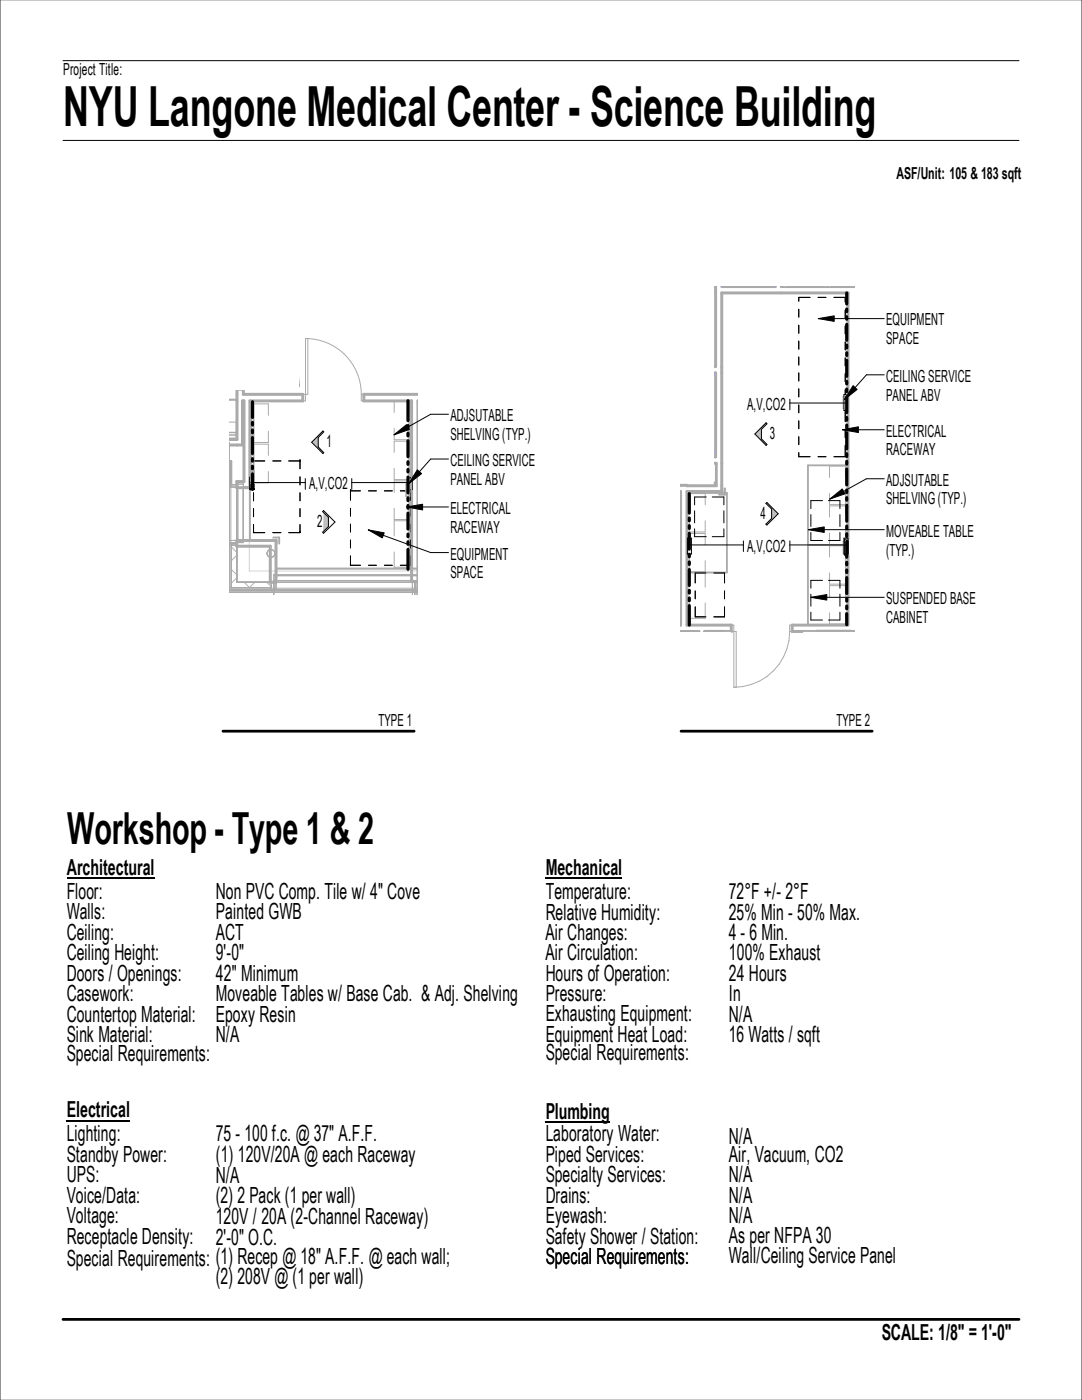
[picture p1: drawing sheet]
<svg xmlns="http://www.w3.org/2000/svg" width="216mm" height="279mm" viewBox="0 0 216 279" stroke-linecap="round" stroke-linejoin="round" font-family="sans-serif">
<path d="M12.6 263.3h190.7" fill="none" stroke="#000" stroke-width=".55"/>
<g fill="none" stroke="#000" stroke-width=".2">
<path d="M12.6 12.1h190.7M12.6 28h190.7M49.9 95.3h.1M49.9 97.7h.1M49.9 97.7h.8M49.9 95.3h.8M49.9 95.3v2.4M50.6 92h.1M50.6 92v1.6M50.6 95.2v1.6M50.6 98.3v1.6M50.6 92h2.2"/>
<path d="M50.7 97.7h.1M50.7 95.3h.1M50.7 95.3v2.4M54.4 92h1.6M57.6 92h2.3M59.9 92h.1M59.9 92v1.6M59.9 95.2v1.6M59.9 98.3v1.6M69.9 98h.1M69.9 98v1.8M69.9 98h2"/>
<path d="M73.5 98h1.6M76.7 98h1.6M79.9 98h2M81.4 95.3h.1M81.4 97.7h.1M81.4 95.3v2.4M81.4 97.7h.8M81.4 95.3h.8M81.9 98h.1M81.9 98v1.8M82.2 97.7h.1M82.2 95.3h.1"/>
<path d="M82.2 95.3v2.4M50.6 106.3h.1M50.6 101.5v1.6M50.6 104.7v1.6M50.6 106.3h2.2M54.4 106.3h1.6M57.6 106.3h2.3M59.9 106.3h.1M59.9 101.5v1.6M59.9 104.7v1.6M69.9 112.8h.1M69.9 101.4v1.6"/>
<path d="M69.9 104.6v1.6M69.9 107.8v1.5M69.9 111v1.8M69.9 112.8h2M73.5 112.8h1.6M76.7 112.8h1.6M79.9 112.8h2M81.9 112.8h.1M81.9 101.4v1.6M81.9 104.6v1.6M81.9 107.8v1.5M81.9 111v1.8"/>
</g>
<path d="M45.7 79.8h1.6M47.3 79.8h.1M47.3 79.8v7.9M45.7 86.3h1.5v.5h-1.5M45.7 87.7h1.6M47.3 87.7h.1M50.2 80.1h.4v17.2h-.4zM81.6 80.1h.5v33.3h-.5z" fill="none" stroke="#aaa" stroke-width=".3"/>
<g fill="none" stroke="#aaa" stroke-width=".2">
<path d="M48.6 78.7h.1M59.6 75.8l.1 1.3M59.6 76.7v.5M60.4 78.7h.1M61 67.6a11.1 11.1 0 0 1 11.1 11.1M61 67.6h.4v11.1h-1M61 67.6v12.4h-.6M72.1 78.7h.5M72.1 78.7v1.3h.5M72.6 78.7h.1M45.7 96.7h1.5M45.7 97.2h1.5"/>
<path d="M45.7 88.4h.1M45.7 84.2h1.5v3.2h-1.5M45.8 88.4h.1M45.8 88.4v29.3M46.1 92.1h.1M46.1 96.7h.1M46.1 96.7v20.7M47.2 97.2h.1M47.2 96.7h.1M47.2 97.3h.1M47.2 96.1h.1M47.2 96.7v19.5"/>
<path d="M47.3 87.7h.1M47.5 96.6h.1M47.5 96.6v11.7M47.5 96.6h1.1M48.4 88.8h.1M48.4 80h.1M48.6 96.6h.1M48.6 97.2h.1M48.6 97.3h.1M48.6 97.2h1.3M48.6 96.6v11.7M48.6 97.3h1.3"/>
<path d="M48.7 96.1h.1M48.7 80h.1M49.9 97.2h.1M49.9 80h.1M49.9 97.3h.1M49.9 97.2v10.7M50 96.4h.1M50 94.1h.1M50 95.3h.8M50 96.4h.8M50 94.1h.8M50 94.1v2.3"/>
<path d="M50.4 86.1v2.2h3.2v-2.2M50.4 82.9v-2.3h3.2v2.3M50.4 90.9v-2.3h3.2v2.3M50.4 94.1v2.3h3.2v-2.3M50.6 95.1l.2 .2M50.8 96.4h.1M50.8 94.1h.1M50.8 95.3l-.2 .1M50.8 94.1v2.3M60.4 80h.1M72.6 80h.1M78.7 85.5v2.3h3.1v-2.3"/>
<path d="M78.7 82.3v-2.2h3.1v2.2M78.7 90.3v-2.2h3.1v2.2M78.7 93.5v2.2h3.1v-2.2M78.7 98.3v-2.3h3.1v2.3M81 96.6h.1M81 99.1h.1M81 96.6h.7M81 97.9l.2 .1M81 97.9h.7M81 96.6v2.5M81 99.1h.7M81.2 97.7l-.2 .2"/>
<path d="M81.7 96.6h.1M81.7 99.1h.1M81.7 96.6v2.5M82.1 80h.1M83.4 80h.1M45.7 118.2h37.7M45.7 117.9h37.7M45.7 108.3h1.5M45.7 107.9h1.5M45.7 108.8h1.5M45.8 117.7h.1M45.8 117.7h37.6"/>
<path d="M46.1 117.4h.1M46.1 117.4h37.3M46.2 117.3h.1M46.2 108.8h.1M46.2 108.8v8.5M46.2 117.3h7.9M47.2 108.3h.1M47.2 107.9h.1M47.2 116.2h.1M47.2 108.8h.1M47.2 109h.1M47.2 116.2h36.2"/>
<path d="M47.5 108.3h.1M47.5 108.3h1.1M48.6 108.3h.1M48.6 107.7h.1M48.6 107.9h.1M48.6 107.9h1.3M48.6 107.7h1.3M49.9 107.7h.1M49.9 107.9h.1M53.9 116.2h.1M53.9 109h.1M54.1 117.3h.1"/>
<path d="M54.1 116.2h.1M54.1 117.9h.1M54.1 116.2v1.7M54.4 107.9h.1M54.4 107.8h.1M54.6 117.9h.1M54.6 118.2h.1M54.6 116.2h.1M54.6 116.2v2.6M54.7 115.9h.1M54.7 114.8h.1M54.7 115.9h28.7"/>
<path d="M54.7 114.8h28.7M54.7 114.8v1.1M55.1 116.2h.1M55.1 117.9h.1M55.1 113.4h.1M55.1 114.8h.1M55.1 107.9h.1M55.1 108.5h.1M55.1 113.5h.1M55.1 114.9h.1M55.1 113.4v1.5M55.1 116.2v1.7"/>
<path d="M55.1 113.4h28.3M55.1 114.9h28.3M55.1 113.5h28.3M55.2 107.8h.1M55.2 108.5h.1M78.7 101.4v2.3h3.1v-2.3M78.7 107v-3.1h3.1v3.1M78.7 110.2v3h3.1v-3M82.1 116h.1M82.3 118.2h.1M82.3 116.2h.1M82.3 117.9h.1"/>
<path d="M82.3 116.2v1.7M82.3 118.2v.6M82.8 117.9h.1M82.8 118.2h.1M82.8 116.2h.1M82.8 116.2v2.6M83.2 118.2h.1M83.2 116.2h.1M83.2 117.9h.1M83.2 116.2v1.7M83.2 118.2v.6M83.4 116h.1"/>
<circle cx="54.1" cy="110.4" r=".79"/>
</g>
<path d="M47.3 78v9.7h-1.6M48.6 78v.7h11.8v1.3h-10.5v17.3h-2.7v-1.2h1.5v-16.1h-.3v8.8h-2.7M83.4 78.7h-10.8v1.3h9.5v36h1.3v-36M45.7 92.1h.4v4.6h-.4M83.4 80h.1M47.2 107.9h7.9v8.3h-1.2v-7.2h-6.7z" fill="none" stroke="#aaa" stroke-width=".59"/>
<path d="M46.2 113.7l1 1M46.2 109.2l1 1M47.2 110.8l-1 1.1M47.2 115.3l-1 1.1M48.7 116.2l1.1 1.1 1-1.1M53.2 116.2l.9 .9" fill="none" stroke="#b2b2b2" stroke-width=".2"/>
<path d="M49.7 86.3v27.7h33.7" fill="none" stroke="#d4aaff" stroke-width=".2"/>
<path d="M54.4 107.8h.8v.7l-.1-.6zM54.5 107.3h1.2v1.2" fill="none" stroke="#aaa" stroke-width=".38"/>
<path d="M64.4 101.9h1.2v4.3h-1.2z" fill="#c0c0c0"/>
<path d="M64.6 101.9l2.2 2.3-2.2 2.2-.2-.2 1.1-1.1v-1.9l-1.1-1.1z" fill="none" stroke="#000" stroke-width=".2"/>
<path d="M62.2 86h2.4v4.5h-2.4z" fill="#c0c0c0"/>
<path d="M60.9 95.5v2.2M64.4 86l.2 .2-1.1 1.1v1.9l1.1 1.1-.2 .2-2.2-2.2zM70.2 95.5v2.2" fill="none" stroke="#000" stroke-width=".2"/>
<g fill="none" stroke="#000" stroke-width=".63">
<path d="M81.4 80v3.9M50.4 80.2v3.1M50.4 84.3v.5M50.4 85.8v.6M50.4 87.3v3.2M50.4 91.5v.5M50.4 93v.6M50.4 94.6v3.1M81.4 84.9v.6M81.4 86.4v.6M81.4 88v3.1M81.4 92.2v.5"/>
<path d="M81.4 93.7v.5M81.4 95.2v3.2M81.4 99.4v.5M81.4 100.9v.5M81.4 102.4v3.2M81.4 106.6v.5M81.4 108.1v.5M81.4 109.6v4"/>
</g>
<g fill="#fff">
<path d="M159.4 59.4h9.3v31.7h-9.3z"/>
<path d="M138.7 114.3h5.9v8.8h-5.9z"/>
</g>
<g fill="#c0c0c0">
<path d="M152.8 100.3h2.5v4.4h-2.5z"/>
<path d="M150.6 84.4h2.4v4.5h-2.4z"/>
</g>
<g fill="none" stroke="#000" stroke-width=".2">
<path d="M161.6 59.4h-2.2v.7M163.2 59.4h1.6M166.4 59.4h2.3v.9M157.6 79.7v2.1M159.4 61.7v1.6M159.4 64.9v1.6M159.4 68.1v1.6M159.4 71.2v1.7M159.4 74.4v1.6M159.4 77.6v1.6M163.3 63.6l3.2-.6v1.1zM163.3 63.6h13.1"/>
<path d="M168.4 78.7h.8v3.2h-.8zM168.7 61.9v1.6M168.7 65.1v1.5M168.7 68.2v1.7M168.7 71.4v1.6M168.7 74.6v1.6M168.7 77.8v.9M170.2 77l.8 .7-2.5 2zM176.4 74.8h-3.5l-4.4 4.9M50 96.3h11M70.2 96.3h11.4M78.6 86.8l2.5-2 .6 .9z"/>
<path d="M83.3 93.8l.8 .7-2.5 2zM89.5 82.7h-3.6l-7.3 4.1M89.5 91.6h-3.6l-4.3 4.9M140.9 99.2h-2.3v1.6M142.1 99.2h2.3v1.6M152.9 84.4l.1 .2-1.1 1.1v1.9l1.1 1.1-.1 .2-2.3-2.3zM157.6 80.4h11.5M159.4 90.3v.8h2.2M159.4 80.8v1.6M159.4 84v1.6M159.4 87.2v1.5M163.2 91.1h1.6"/>
<path d="M164.1 99.9h-2.3v1.6M165.3 99.9h2.3v1.6M165.6 99.6l2.5-2 .5 1zM168.1 85.8l3.2-.6v1.1zM168.1 85.8h8.3M168.7 81.9v2.3M168.7 85.7v1.6M168.7 88.9v2.2h-2.3M176.4 95.5h-3.5l-7.3 4.1M73.5 105.7l3.2 .6-.4 1.1zM73.5 105.7l12.4 4.6h3.6M81.2 101.2l3.1-.6v1.2z"/>
<path d="M81.2 101.2h8.3M135.8 107.4v3.2M137.2 107.4h.8v3.2h-.8zM137.5 108.8h10.9M138.6 105.5v1.6h2.3M138.6 101.9v2.5M138.7 117.9v1.6M140.8 114.3h-2.1v2M142.5 114.3h2.1v2M144.4 105.5v1.6h-2.3M144.4 101.9v2.5M144.6 117.9v1.6"/>
<path d="M148.3 108v2.1M152.8 100.5l.2-.2 2.3 2.2-2.3 2.3-.2-.2 1.2-1.1v-1.9zM157.6 108.8h11.4M157.6 108v2.1M161.3 105.7l3.2-.5v1.1zM161.3 105.7h15.1M161.8 119.2l3.2-.5v1.1zM161.8 102.7v2.4M161.8 106.3v1.6h2.3M161.8 118.6v2.4M161.8 119.2h14.6M164.1 115.8h-2.3v1.6"/>
<path d="M165.3 115.8h2.3v1.6M167.6 102.7v2.4M167.6 106.3v1.6h-2.3M167.6 118.6v2.4M168.4 107.4h.8v3.2h-.8zM168.5 107.6h.7v3.2h-.7zM138.7 121.1v2h2.1M144.6 121.1v2h-2.1M161.8 122.2v1.5h2.3M167.6 122.2v1.5h-2.3"/>
</g>
<g fill="none" stroke="#aaa" stroke-width=".2">
<path d="M168.4 79.1h-.2v2.4h.2M142.6 90.6h.2M165.5 95.3v-2.3h3.2v2.3M165.5 98.5v2.2h3.2v-2.2M137.5 103.9v2.3h3.2v-2.3M137.5 100.8v-2.3h3.2v2.3M137.5 107.4v-.9h3.2v2.2M137.5 110.6v6.6M137.5 114.1h3.2M140.7 111.9v5.3M165.5 119.1v-2.2h3.2v2.2M165.5 106.4v2.3h2.9"/>
<path d="M168.4 108h-.2v2.4h.2M168.4 108.9h-2.9v2.3M168.7 102.6v-1.6h-3.2v2.2M168.7 105.8v1.6M168.7 110.8v5.8h-3.2v-2.3M137.5 120.4v3h3.2v-3M141 126.2h3.2M145.9 126h1v11.2h-.5M145.9 124.8h.5v12.4M157.6 126h.5M157.6 126a11.1 11.1 0 0 1-11.2 11.2M158.1 124.8h-.5v1.2"/>
<path d="M163 126h6.8M163 126.2v-.4h6.8v.4M163.6 126v.2M164.4 126v.2M165.2 126v.2M165.5 122.3v2.2h3.2v-2.2M166 126v.2M166.8 126v.2M167.6 126v.2M168.4 126v.2M169.2 126v.2M170.5 126h-.6v.2"/>
</g>
<path d="M142.6 58.5h.2M137.1 98.4h7.9v15.9h-7.9M142.6 98.1h.5M142.6 96.1v.8M161.2 108.8h7M169.2 107.4v-14.5h-8v31.8h8v-13.9M140.8 126.2v-.3h3.7v.3M162.9 126v.2" fill="none" stroke="#aaa" stroke-width=".3"/>
<path d="M142.8 57.1v16.1h-.2M144.1 57.1h10.6M155.9 57.1l14.6 .1M142.6 74.4h.2v16.8h-.2M135.7 98.1v26.7M142.6 92.5h.3v4.4h-7.2M169.2 107.6v-49.1h-25.2v39.6h-6.9v26.7h8.8v1.2h-5.3v.2M169.2 110.8v14h-11.1v1.2h12.4M135.7 126h3.7v.2" fill="none" stroke="#aaa" stroke-width=".59"/>
<path d="M156.7 57.1v.1M164.7 57.1v.1M165.5 57.1v.1" fill="none" stroke="#ccc" stroke-width=".2"/>
<path d="M144.1 57.1v.1M154.6 57.1l.1 .1M142.8 74.4l-.2 .5M142.6 90l.2 .6" fill="none" stroke="#aaf" stroke-width=".2"/>
<path d="M144 97.4h.1v.8h-.7l.6-.1zM144.7 97.5v1.2h-1.2" fill="none" stroke="#aaa" stroke-width=".38"/>
<g fill="none" stroke="#000" stroke-width=".63">
<path d="M169 58.5v2.2M169 61.7v.5M169 63.2v.5M169 64.7v3.2M169 68.9v.5M169 70.4v.6M169 71.9v3.2M169 76.1v.5M169 77.6v.5M169 79.2v3.1M137.5 98.5v3.9M169 83.3v.6"/>
<path d="M169 84.8v.6M169 86.4v3.2M169 90.6v.5M169 92.1v.5M169 93.6v3.2M169 97.8v.5M169 99.3v.5M137.5 103.4v.5M137.5 104.9v.6M137.5 106.4v3.2M137.5 110.6v.5M137.5 112.1v.5"/>
<path d="M137.5 113.7v3.1M137.5 117.8v.6M137.5 119.3v.6M169 100.8v3.2M169 105v.5M169 106.5v.6M169 108v3.2M169 112.2v.5M169 113.7v.6M169 115.3v3.1M169 119.4v.6M137.5 120.9v3.9"/>
<path d="M169 120.9v.6M169 122.5v2.2"/>
</g>
<path d="M44.5 145.9h38.1M135.9 145.9h38.1" fill="none" stroke="#000" stroke-width=".55"/>
<path d="M13.3 175.2h17.6M108.9 175.3h15.3M13.3 223.6h12.7M108.9 223.8h12.8" fill="none" stroke="#000" stroke-width=".3"/>
<path d="M163.3 63.6l3.2-.6v1.1zM170.2 77l.8 .7-2.5 2zM78.6 86.8l2.5-2 .6 .9zM83.3 93.8l.8 .7-2.5 2zM165.6 99.6l2.5-2 .5 1zM168.1 85.8l3.2-.6v1.1zM73.5 105.7l3.2 .6-.4 1.1zM81.2 101.2l3.1-.6v1.2zM161.3 105.7l3.2-.5v1.1zM161.8 119.2l3.2-.5v1.1z" fill="#000"/>
<text font-size="11" x="12.6" y="25.1">NYU Langone Medical Center - Science Building</text>
<text font-size="8.8" x="13.4" y="168.4">Workshop - Type 1 &amp; 2</text>
<g font-size="4.4">
<text x="13.3" y="174.6">Architectural</text>
<text x="13.3" y="179.3">Floor:</text>
<text x="43.1" y="179.5">Non PVC Comp. Tile w/ 4&quot; Cove</text>
<text x="108.9" y="179.5">Temperature:</text>
<text x="108.9" y="174.7">Mechanical</text>
<text x="145.5" y="179.5">72°F +/- 2°F</text>
<text x="13.3" y="183.4">Walls:</text>
<text x="43.1" y="183.4">Painted GWB</text>
<text x="108.9" y="183.5">Relative Humidity:</text>
<text x="145.5" y="183.5">25% Min - 50% Max.</text>
<text x="13.3" y="187.6">Ceiling:</text>
<text x="13.3" y="191.6">Ceiling Height:</text>
<text x="43.1" y="187.6">ACT</text>
<text x="43.1" y="191.6">9'-0&quot;</text>
<text x="108.9" y="187.6">Air Changes:</text>
<text x="108.9" y="191.6">Air Circulation:</text>
<text x="145.5" y="187.6">4 - 6 Min.</text>
<text x="145.5" y="191.6">100% Exhaust</text>
<text x="13.3" y="195.7">Doors / Openings:</text>
<text x="43.1" y="195.7">42&quot; Minimum</text>
<text x="108.9" y="195.7">Hours of Operation:</text>
<text x="145.5" y="195.7">24 Hours</text>
<text x="13.3" y="199.8">Casework:</text>
<text x="13.3" y="203.9">Countertop Material:</text>
<text x="43.1" y="199.8">Moveable Tables w/ Base Cab. &amp; Adj. Shelving</text>
<text x="43.1" y="203.9">Epoxy Resin</text>
<text x="108.9" y="199.8">Pressure:</text>
<text x="108.9" y="203.8">Exhausting Equipment:</text>
<text x="145.5" y="199.8">In</text>
<text x="145.5" y="203.9">N/A</text>
<text x="13.3" y="208">Sink Material:</text>
<text x="43.1" y="207.9">N/A</text>
<text x="108.9" y="207.9">Equipment Heat Load:</text>
<text x="145.5" y="207.9">16 Watts / sqft</text>
<text x="13.3" y="211.7">Special Requirements:</text>
<text x="108.9" y="211.6">Special Requirements:</text>
<text x="13.3" y="223">Electrical</text>
<text x="13.3" y="227.8">Lighting:</text>
<text x="43.1" y="227.8">75 - 100 f.c. @ 37&quot; A.F.F.</text>
<text x="108.9" y="223.2">Plumbing</text>
<text x="108.9" y="227.8">Laboratory Water:</text>
<text x="13.3" y="231.9">Standby Power:</text>
<text x="43.1" y="231.8">(1) 120V/20A @ each Raceway</text>
<text x="108.9" y="231.9">Piped Services:</text>
<text x="145.5" y="231.9">Air, Vacuum, CO2</text>
<text x="145.5" y="228.2">N/A</text>
<text x="13.3" y="235.9">UPS:</text>
<text x="43.1" y="236.1">N/A</text>
<text x="108.9" y="236">Specialty Services:</text>
<text x="145.5" y="235.9">N/A</text>
<text x="13.3" y="240">Voice/Data:</text>
<text x="13.3" y="244.1">Voltage:</text>
<text x="43.1" y="244.3">120V / 20A (2-Channel Raceway)</text>
<text x="43.1" y="240.1">(2) 2 Pack (1 per wall)</text>
<text x="108.9" y="240">Drains:</text>
<text x="108.9" y="244.1">Eyewash:</text>
<text x="145.5" y="240">N/A</text>
<text x="145.5" y="244.1">N/A</text>
<text x="13.3" y="248.2">Receptacle Density:</text>
<text x="43.1" y="248.4">2'-0&quot; O.C.</text>
<text x="108.9" y="248.3">Safety Shower / Station:</text>
<text x="145.5" y="248.2">As per NFPA 30</text>
<text x="13.3" y="252.6">Special Requirements: (1) Recep @ 18&quot; A.F.F. @ each wall;</text>
<text x="43.1" y="256.3">(2) 208V @ (1 per wall)</text>
<text x="108.9" y="252.3">Special Requirements:</text>
<text x="145.5" y="252">Wall/Ceiling Service Panel</text>
<text x="175.9" y="267.4">SCALE: 1/8&quot; = 1'-0&quot;</text>
</g>
<g font-size="3.3">
<text x="12.6" y="15">Project Title:</text>
<text x="178.9" y="35.7">ASF/Unit: 105 &amp; 183 sqft</text>
<text x="176.8" y="64.9">EQUIPMENT</text>
<text x="176.8" y="68.7">SPACE</text>
<text x="176.8" y="76.2">CEILING SERVICE</text>
<text x="149.1" y="81.8">A,V,CO2</text>
<text x="176.8" y="80">PANEL ABV</text>
<text x="65.2" y="89.2">1</text>
<text x="89.9" y="84.1">ADJSUTABLE</text>
<text x="89.9" y="87.8">SHELVING (TYP.)</text>
<text x="153.6" y="87.6">3</text>
<text x="176.8" y="87.1">ELECTRICAL</text>
<text x="89.9" y="93">CEILING SERVICE</text>
<text x="176.8" y="90.9">RACEWAY</text>
<text x="61.7" y="97.7">A,V,CO2</text>
<text x="89.9" y="96.7">PANEL ABV</text>
<text x="176.8" y="96.9">ADJSUTABLE</text>
<text x="176.8" y="100.7">SHELVING (TYP.)</text>
<text x="63.3" y="105.1">2</text>
<text x="89.9" y="102.6">ELECTRICAL</text>
<text x="89.9" y="106.3">RACEWAY</text>
<text x="151.7" y="103.5">4</text>
<text x="176.8" y="107.1">MOVEABLE TABLE</text>
<text x="89.9" y="111.7">EQUIPMENT</text>
<text x="149.1" y="110.1">A,V,CO2</text>
<text x="176.8" y="110.9">(TYP.)</text>
<text x="89.9" y="115.4">SPACE</text>
<text x="176.8" y="120.6">SUSPENDED BASE</text>
<text x="176.8" y="124.4">CABINET</text>
<text x="75.5" y="144.8">TYPE 1</text>
<text x="166.9" y="144.8">TYPE 2</text>
</g>
</svg>
